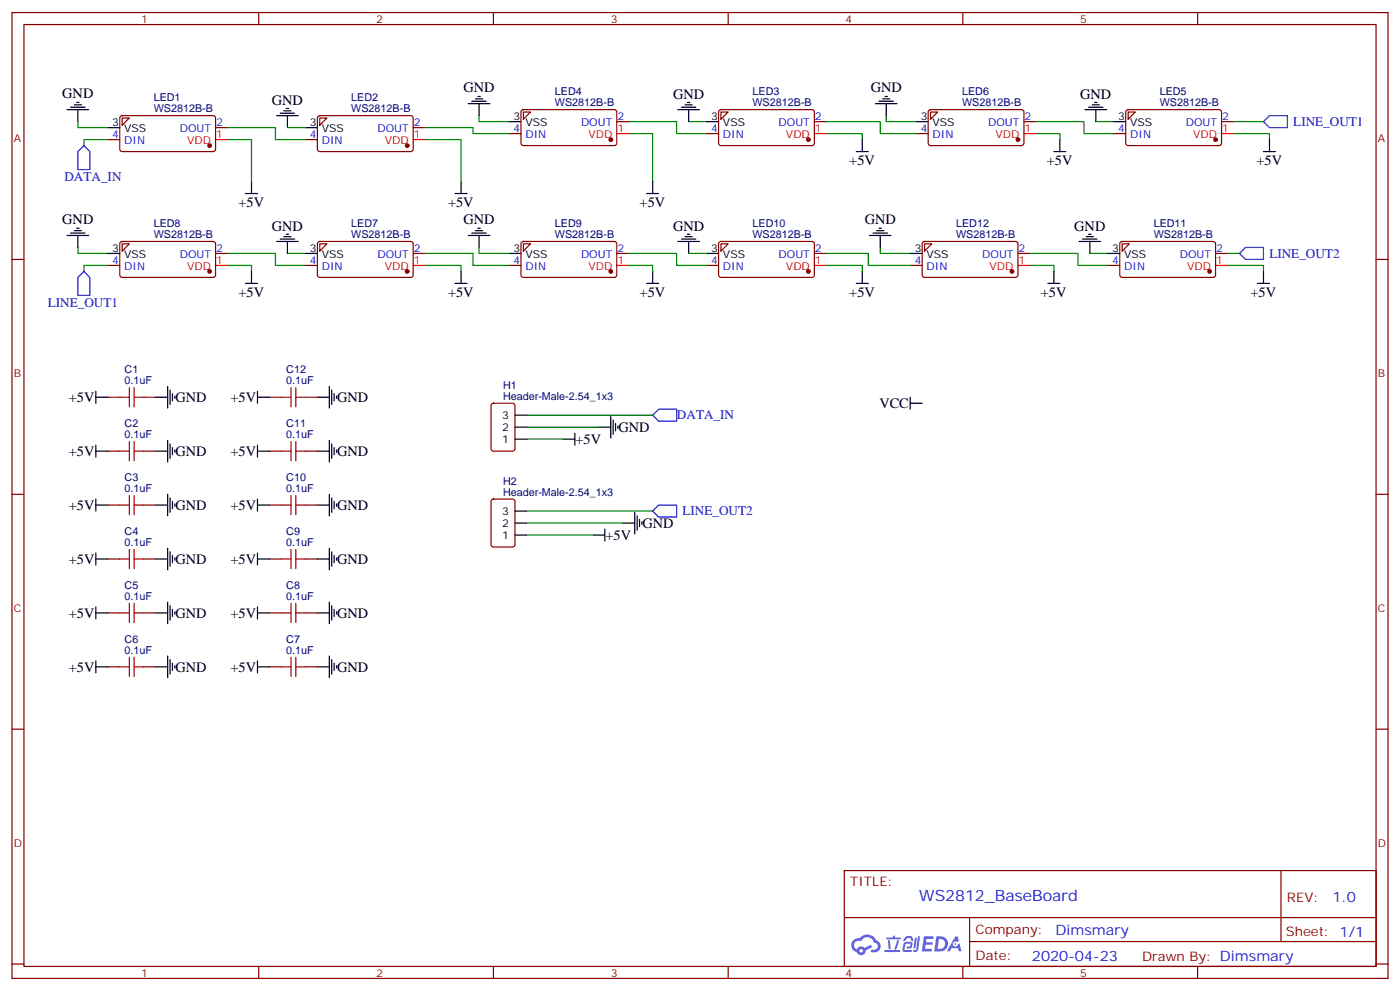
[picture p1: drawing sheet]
<svg xmlns="http://www.w3.org/2000/svg" width="412mm" height="292mm" viewBox="0 0 412 292" stroke-linecap="round" stroke-linejoin="round" font-family="sans-serif">
<g fill="none" stroke="#870000" stroke-width=".35">
<path d="M3.5 3.7h405.4v284.3h-405.4zM7.1 7.2h398.2v277.3h-398.2zM76.2 3.7v3.5M145.3 3.7v3.5M214.5 3.7v3.5M283.6 3.7v3.5M352.8 3.7v3.5M3.5 76.4h3.6M405.3 76.4h3.6M3.5 145.5h3.6M405.3 145.5h3.6M3.5 214.7h3.6"/>
<path d="M405.3 214.7h3.6M248.7 256.3h156.6v28.2h-156.6zM377.3 256.3v20.9M248.7 270.1h156.5M285.6 277.2h119.6M285.6 270.1v14.2M3.5 283.8h3.6M76.2 284.5v3.5M145.3 284.5v3.5M214.5 284.5v3.5M283.6 284.5v3.5M352.8 284.5v3.5"/>
<path d="M405.3 283.8h3.6"/>
</g>
<g fill="#5487ff">
<path d="M272.1 275.6h2.6l.3 .2-.1 .6h-2l-.1 1h1.6l.4 .4-.4 .3h-1.7l-.2 1.2 1.8 .1 .3 .3-.2 .4h-2.9z"/>
<path d="M281.4 275.7h.7l.4 1.3-.7 .3a.74 .74 0 0 0-1.1 .3 .74 .74 0 0 0 .5 1.1 .74 .74 0 0 0 .9-.7l.5-.3 .7 2.4h-.9l-.2-1h-1.9l-.5 1h-.9z"/>
<path d="M269.5 276.1h.6l-.4 2.9a.31 .31 0 0 1-.3 .3 .31 .31 0 0 1-.3-.3z"/>
<path d="M270.4 275.6h.6l-.5 4a.89 .89 0 0 1-.7 .7 .89 .89 0 0 1-.9-.3l1-.5z"/>
<path d="M266.8 275.8l.6-.2 1.2 .1 .5 1.3-.6 .1-.4-.9-1 .1a.95 .95 0 0 1-1 .8l-.1-.2z"/>
<path d="M266.4 277.5l1.8-.2a1.04 1.04 0 0 1 .6 1.1 1.04 1.04 0 0 1-.8 .9h-.7a.29 .29 0 0 1-.3-.4 .29 .29 0 0 1 .3-.2h.7l.2-.8h-1.4l-.4 1.7 1.9 .1a.29 .29 0 0 1 .3 .3 .29 .29 0 0 1-.3 .3h-2l-.4-.3 .2-2.1z"/>
<path d="M260.5 279.7h4.4a.3 .3 0 0 1 .3 .3 .3 .3 0 0 1-.3 .3h-4.3z"/>
<path d="M264.3 276.8h.6l-.5 1.6a1.02 1.02 0 0 1-.7 1.2l-.2-.3z"/>
<path d="M261.5 276.8h.6l.3 2.4-.3 .3-.3-.2z"/>
<path d="M261.1 276h1.9l.2-.5h.5l-.1 .5h1.5a.29 .29 0 0 1 .3 .3 .29 .29 0 0 1-.3 .3h-3.9z"/>
<path d="M275.8 275.6l-.6 4.5h1.4a2.27 2.27 0 0 0 2.7-2.3 2.27 2.27 0 0 0-2.7-2.2zM276.6 276.4a1.5 1.5 0 0 1 1.8 1.6 1.5 1.5 0 0 1-1.9 1.3h-.3z"/>
<path d="M251.4 276.8a2.09 2.09 0 0 0 1 3.5 1.37 1.37 0 0 0 1.5 .9 1.37 1.37 0 0 0 1.1-1.4l2-1-.5-.7-1.8 1a1.4 1.4 0 0 0-2.3 .4 1.32 1.32 0 0 1-.6-1.9 1.32 1.32 0 0 1 1.9-.4 2.02 2.02 0 0 1 2-1.3 2.02 2.02 0 0 1 1.8 1.6 1.09 1.09 0 0 1 1.1 1.4 1.09 1.09 0 0 1-1.6 .7 .41 .41 0 0 0-.5 .3 .41 .41 0 0 0 .4 .5 1.89 1.89 0 0 0 2.4-1.2 1.89 1.89 0 0 0-1.2-2.4 2.98 2.98 0 0 0-5-.6l-1 .1zM253.2 279.9a.52 .52 0 0 1 1 0 .52 .52 0 0 1-1 0z"/>
<circle cx="281.4" cy="277.9" r=".28"/>
</g>
<g fill="none" stroke="#870000" stroke-width=".35">
<path d="M35.5 34.2l.5-.2 27.1 .1 .4 .6-.1 9.5-.6 .4h-27.1l-.4-.7v-9.2zM36 34.7h2.1l-2.1 2.2zM63.5 37.6h3.5M93.7 34.2l.5-.2 27.1 .1 .4 .6-.1 9.5-.6 .4h-27.1l-.4-.7v-9.2zM94.2 34.7h2.1l-2.1 2.2zM121.7 37.6h3.5M149.9 39.3h3.6M153.7 32.5l.5-.2h27l.5 .7-.1 9.4-.6 .5-27.1-.1-.4-.6v-9.2zM154.2 33h2.1l-2.1 2.1zM181.7 35.8h3.5M208.1 39.3h3.6M211.9 32.5l.5-.2h27.1l.4 .7-.1 9.4-.6 .5-27.1-.1-.4-.6v-9.2z"/>
<path d="M212.4 33h2.1l-2.1 2.1zM239.9 35.8h3.5M269.9 39.3h3.5M273.6 32.5l.5-.2h27.1l.4 .7v9.4l-.7 .5-27.1-.1-.4-.6v-9.2zM274.1 33h2.1l-2.1 2.1zM301.6 35.8h3.6M328.1 39.3h3.5M331.8 32.5l.5-.2h27.1l.4 .7v9.4l-.7 .5-27.1-.1-.4-.6v-9.2zM332.3 33h2.1l-2.1 2.1zM359.8 35.8h3.6M31.7 41.1h3.6M90 41.1h3.5"/>
<path d="M31.7 78.1h3.6M35.5 71.3l.5-.2h27.1l.4 .7-.1 9.4-.6 .5-27.1-.1-.4-.6v-9.2zM36 71.8h2.1l-2.1 2.1zM63.5 74.6h3.5M90 78.1h3.5M93.7 71.3l.5-.2h27.1l.4 .7-.1 9.4-.6 .5-27.1-.1-.4-.6v-9.2zM94.2 71.8h2.1l-2.1 2.1zM121.7 74.6h3.5M149.9 78.1h3.6M153.7 71.3l.5-.2h27l.5 .7-.1 9.4-.6 .5-27.1-.1-.4-.6v-9.2zM154.2 71.8h2.1l-2.1 2.1zM181.7 74.6h3.5"/>
<path d="M208.1 78.1h3.6M211.9 71.3l.5-.2h27.1l.4 .7-.1 9.4-.6 .5-27.1-.1-.4-.6v-9.2zM212.4 71.8h2.1l-2.1 2.1zM239.9 74.6h3.5M268.1 78.1h3.5M271.9 71.3l.4-.2h27.1l.5 .7-.1 9.4-.6 .5-27.1-.1-.5-.6v-9.2zM272.3 71.8h2.2l-2.2 2.1zM299.9 74.6h3.5M326.3 78.1h3.5M330.1 71.3l.5-.2h27l.5 .7-.1 9.4-.6 .5-27.1-.1-.5-.6v-9.2zM330.6 71.8h2.1l-2.1 2.1zM358.1 74.6h3.5"/>
<path d="M31.7 116.9h3.6M42.3 116.9h3.6M79.4 116.9h3.5M90 116.9h3.5M144.9 118.9l.4-.2h5.7l.6 .4 .1 13-.5 .7h-5.9l-.6-.4-.1-13zM31.7 132.8h3.6M42.3 132.8h3.6M79.4 132.8h3.5M90 132.8h3.5M31.7 148.7h3.6M42.3 148.7h3.6M79.4 148.7h3.5"/>
<path d="M90 148.7h3.5M144.9 147.1l.4-.2h5.7l.6 .5 .1 12.9-.5 .7h-5.9l-.6-.4-.1-13zM31.7 164.6h3.6M42.3 164.6h3.6M79.4 164.6h3.5M90 164.6h3.5M31.7 180.4h3.6M31.7 196.3h3.6M42.3 180.4h3.6M42.3 196.3h3.6M79.4 180.4h3.5M79.4 196.3h3.5"/>
<path d="M90 180.4h3.5M90 196.3h3.5"/>
</g>
<g fill="none" stroke="#000" stroke-width=".35">
<path d="M19.8 32.3h6.3M20.8 31.6h4.2M21.9 30.9h2.1M22.6 30.2h.7M22.9 32.3v3.5M31.7 37.6h3.6M81.5 34h6.3M82.5 33.3h4.3M83.6 32.6h2.1M84.3 31.9h.7M84.7 34v3.6M90 37.6h3.5"/>
<path d="M137.9 30.5h6.4M139 29.8h4.2M140.1 29.1h2.1M140.8 28.4h.7M141.1 30.5v3.5M149.9 35.8h3.6M199.7 32.3h6.3M200.7 31.6h4.3M201.8 30.9h2.1M202.5 30.2h.7M202.8 32.3v3.5M208.1 35.8h3.6"/>
<path d="M257.9 30.5h6.3M258.9 29.8h4.3M260 29.1h2.1M260.7 28.4h.7M261.1 30.5v3.5M269.9 35.8h3.5M319.6 32.3h6.4M320.7 31.6h4.2M321.7 30.9h2.1M322.4 30.2h.7M322.8 32.3v3.5M328.1 35.8h3.5"/>
<path d="M72.3 57h3.5M74.1 53.4v3.6M134.1 57h3.5M135.8 53.4v3.6M190.5 57h3.5M192.3 53.4v3.6M252.2 44.6h3.6M254 41.1v3.5M310.4 44.6h3.6M312.2 41.1v3.5M372.2 44.6h3.5M373.9 41.1v3.5"/>
<path d="M19.8 69.3h6.3M20.8 68.6h4.2M21.9 67.9h2.1M22.6 67.2h.7M22.9 69.3v3.5M31.7 74.6h3.6M74.1 79.9v3.5M81.5 71.1h6.3M82.5 70.4h4.3M83.6 69.7h2.1M84.3 69h.7M84.7 71.1v3.5"/>
<path d="M90 74.6h3.5M135.8 79.9v3.5M137.9 69.3h6.4M139 68.6h4.2M140.1 67.9h2.1M140.8 67.2h.7M141.1 69.3v3.5M149.9 74.6h3.6M192.3 79.9v3.5M199.7 71.1h6.3M200.7 70.4h4.3M201.8 69.7h2.1"/>
<path d="M202.5 69h.7M202.8 71.1v3.5M208.1 74.6h3.6M254 79.9v3.5M256.1 69.3h6.4M257.2 68.6h4.2M258.2 67.9h2.1M258.9 67.2h.7M259.3 69.3v3.5M268.1 74.6h3.5M310.4 79.9v3.5M317.9 71.1h6.3"/>
<path d="M318.9 70.4h4.2M320 69.7h2.1M320.7 69h.7M321 71.1v3.5M326.3 74.6h3.5M372.2 79.9v3.5M72.3 83.4h3.5M134.1 83.4h3.5M190.5 83.4h3.5M252.2 83.4h3.6M308.7 83.4h3.5M370.4 83.4h3.5"/>
<path d="M28.2 116.9h3.5M28.2 115.2v3.5M45.9 116.9h3.5M49.4 113.8v6.3M50.1 114.8v4.3M50.8 115.9v2.1M51.5 116.6v.7M75.8 116.9h3.6M75.8 115.2v3.5M93.5 116.9h3.5M97 113.8v6.3M97.7 114.8v4.3"/>
<path d="M98.4 115.9v2.1M99.1 116.6v.7M268.1 118.7h3.5M268.1 116.9v3.6M28.2 132.8h3.5M28.2 131.1v3.5M45.9 132.8h3.5M49.4 129.6v6.4M50.1 130.7v4.2M50.8 131.8v2.1M51.5 132.5v.7M75.8 132.8h3.6"/>
<path d="M75.8 131.1v3.5M93.5 132.8h3.5M97 129.6v6.4M97.7 130.7v4.2M98.4 131.8v2.1M99.1 132.5v.7M151.7 122.2h3.5M151.7 129.3h3.5M151.7 125.8h3.5M165.8 129.3h3.5M169.3 127.5v3.6M176.4 125.8h3.5"/>
<path d="M179.9 122.6v6.3M180.6 123.6v4.3M181.3 124.7v2.1M182 125.4v.7M28.2 148.7h3.5M28.2 146.9v3.6M45.9 148.7h3.5M49.4 145.5v6.4M50.1 146.6v4.2M50.8 147.6v2.2M51.5 148.3v.7M75.8 148.7h3.6"/>
<path d="M75.8 146.9v3.6M93.5 148.7h3.5M97 145.5v6.4M97.7 146.6v4.2M98.4 147.6v2.2M99.1 148.3v.7M151.7 150.5h3.5M151.7 157.5h3.5M151.7 154h3.5M174.6 157.5h3.6M178.2 155.8v3.5M183.4 154h3.6"/>
<path d="M187 150.8v6.4M187.7 151.9v4.2M188.4 152.9v2.1M189.1 153.6v.7M28.2 164.6h3.5M28.2 162.8v3.5M28.2 178.7v3.5M45.9 164.6h3.5M49.4 161.4v6.3M49.4 177.3v6.3M50.1 162.5v4.2M50.1 178.3v4.3"/>
<path d="M50.8 163.5v2.1M50.8 179.4v2.1M51.5 164.2v.7M75.8 164.6h3.6M75.8 162.8v3.5M75.8 178.7v3.5M93.5 164.6h3.5M97 161.4v6.3M97 177.3v6.3M97.7 162.5v4.2M97.7 178.3v4.3M98.4 163.5v2.1"/>
<path d="M98.4 179.4v2.1M99.1 164.2v.7M28.2 180.4h3.5M28.2 196.3h3.5M28.2 194.6v3.5M45.9 180.4h3.5M45.9 196.3h3.5M49.4 193.1v6.4M50.1 194.2v4.2M50.8 195.3v2.1M51.5 180.1v.7M51.5 196v.7"/>
<path d="M75.8 180.4h3.6M75.8 196.3h3.6M75.8 194.6v3.5M93.5 180.4h3.5M93.5 196.3h3.5M97 193.1v6.4M97.7 194.2v4.2M98.4 195.3v2.1M99.1 180.1v.7M99.1 196v.7"/>
</g>
<path d="M181.7 39.3h3.5M239.9 39.3h3.5M301.6 39.3h3.6M359.8 39.3h3.6M63.5 41.1h3.5M121.7 41.1h3.5M63.5 78.1h3.5M121.7 78.1h3.5M181.7 78.1h3.5M239.9 78.1h3.5M299.9 78.1h3.5M358.1 78.1h3.5" fill="none" stroke="#f00" stroke-width=".35"/>
<g fill="#870000" stroke="#870000" stroke-width=".35">
<circle cx="61.7" cy="42.9" r=".53"/>
<circle cx="119.9" cy="42.9" r=".53"/>
<circle cx="238.1" cy="41.1" r=".53"/>
<circle cx="179.9" cy="41.1" r=".53"/>
<circle cx="358.1" cy="41.1" r=".53"/>
<circle cx="299.9" cy="41.1" r=".53"/>
<circle cx="119.9" cy="79.9" r=".53"/>
<circle cx="61.7" cy="79.9" r=".53"/>
<circle cx="179.9" cy="79.9" r=".53"/>
<circle cx="238.1" cy="79.9" r=".53"/>
<circle cx="356.3" cy="79.9" r=".53"/>
<circle cx="298.1" cy="79.9" r=".53"/>
</g>
<g fill="none" stroke="#008700" stroke-width=".35">
<path d="M22.9 35.8v1.8h8.8M67 37.6h14.1v3.5h8.9M84.7 37.6h5.3M125.2 37.6h14.1v1.7h10.6M141.1 34v1.8h8.8M185.2 39.3h7.1v14.1M185.2 35.8h14.1v3.5h8.8M202.8 35.8h5.3M243.4 39.3h10.6v1.8M243.4 35.8h15.9v3.5h10.6M261.1 34v1.8h8.8M305.2 39.3h7v1.8"/>
<path d="M305.2 35.8h14.1v3.5h8.8M322.8 35.8h5.3M363.4 39.3h10.5v1.8M363.4 35.8h8.8M31.7 41.1h-7v1.8M67 41.1h7.1v12.3M125.2 41.1h10.6v12.3M22.9 72.8v1.8h8.8M31.7 78.1h-7v1.8M67 78.1h7.1v1.8M67 74.6h14.1v3.5h8.9M84.7 74.6h5.3"/>
<path d="M125.2 78.1h10.6v1.8M125.2 74.6h14.1v3.5h10.6M141.1 72.8v1.8h8.8M185.2 74.6h14.1v3.5h8.8M185.2 78.1h7.1v1.8M202.8 74.6h5.3M243.4 78.1h10.6v1.8M243.4 74.6h12.4v3.5h12.3M259.3 72.8v1.8h8.8M303.4 78.1h7v1.8M303.4 74.6h14.1v3.5h8.8M321 74.6h5.3"/>
<path d="M361.6 78.1h10.6v1.8M361.6 74.6h3.5M155.2 129.3h10.6M155.2 125.8h21.2M155.2 122.2h37.1M155.2 150.5h37.1M155.2 154h28.2M155.2 157.5h19.4"/>
</g>
<path d="M372.2 35.8l1.7-1.8h5.3v3.6h-5.3zM24.7 42.9l1.8 1.7v5.3h-3.6v-5.3zM24.7 79.9l1.8 1.8v5.3h-3.6v-5.3zM365.1 74.6l1.8-1.8h5.3v3.6h-5.3zM192.3 122.2l1.7-1.7h5.3v3.5h-5.3zM192.3 150.5l1.7-1.8h5.3v3.5h-5.3z" fill="none" stroke="#00f" stroke-width=".35"/>
<g fill="none" stroke="#a10000" stroke-width=".35">
<path d="M35.3 116.9h2.8M38.1 114.1v5.7M39.5 116.9h2.8M39.5 114.1v5.7M82.9 116.9h2.8M85.7 114.1v5.7M87.1 116.9h2.9M87.1 114.1v5.7M35.3 132.8h2.8M38.1 130v5.6M39.5 130v5.6M39.5 132.8h2.8"/>
<path d="M82.9 132.8h2.8M85.7 130v5.6M87.1 132.8h2.9M87.1 130v5.6M35.3 148.7h2.8M38.1 145.9v5.6M39.5 145.9v5.6M39.5 148.7h2.8M82.9 148.7h2.8M85.7 145.9v5.6M87.1 148.7h2.9M87.1 145.9v5.6"/>
<path d="M35.3 164.6h2.8M38.1 161.7v5.7M38.1 177.6v5.7M39.5 161.7v5.7M39.5 177.6v5.7M39.5 164.6h2.8M82.9 164.6h2.8M85.7 161.7v5.7M85.7 177.6v5.7M87.1 164.6h2.9M87.1 161.7v5.7M87.1 177.6v5.7"/>
<path d="M35.3 180.4h2.8M35.3 196.3h2.8M38.1 193.5v5.6M39.5 193.5v5.6M39.5 180.4h2.8M39.5 196.3h2.8M82.9 180.4h2.8M82.9 196.3h2.8M85.7 193.5v5.6M87.1 180.4h2.9M87.1 196.3h2.9M87.1 193.5v5.6"/>
</g>
<text font-size="4.6" fill="#00f" x="270.8" y="265.3">WS2812_BaseBoard</text>
<g font-size="4.2">
<text x="18.3" y="29">GND</text>
<text x="136.5" y="27.2">GND</text>
<text x="198.3" y="29.1">GND</text>
<text x="256.5" y="27.2">GND</text>
<text x="318.2" y="29.1">GND</text>
<text x="80.1" y="30.9">GND</text>
<text x="250.2" y="48.5">+5V</text>
<text x="308.4" y="48.5">+5V</text>
<text x="370.1" y="48.5">+5V</text>
<text x="70.2" y="60.9">+5V</text>
<text x="132" y="60.9">+5V</text>
<text x="188.4" y="60.9">+5V</text>
<text x="18.3" y="66">GND</text>
<text x="80.1" y="67.9">GND</text>
<text x="136.5" y="66">GND</text>
<text x="198.3" y="67.9">GND</text>
<text x="254.7" y="66">GND</text>
<text x="316.4" y="67.9">GND</text>
<text x="70.2" y="87.3">+5V</text>
<text x="132" y="87.3">+5V</text>
<text x="188.4" y="87.3">+5V</text>
<text x="250.2" y="87.3">+5V</text>
<text x="306.6" y="87.3">+5V</text>
<text x="368.3" y="87.3">+5V</text>
<text x="20.3" y="118.3">+5V</text>
<text x="51.7" y="118.3">GND</text>
<text x="67.9" y="118.3">+5V</text>
<text x="99.3" y="118.3">GND</text>
<text x="259" y="120.1">VCC</text>
<text x="169.5" y="130.7">+5V</text>
<text x="182.2" y="127.2">GND</text>
<text x="20.3" y="134.2">+5V</text>
<text x="51.7" y="134.2">GND</text>
<text x="67.9" y="134.2">+5V</text>
<text x="99.3" y="134.2">GND</text>
<text x="20.3" y="150.1">+5V</text>
<text x="51.7" y="150.1">GND</text>
<text x="67.9" y="150.1">+5V</text>
<text x="99.3" y="150.1">GND</text>
<text x="189.3" y="155.4">GND</text>
<text x="178.3" y="158.9">+5V</text>
<text x="20.3" y="166">+5V</text>
<text x="51.7" y="166">GND</text>
<text x="67.9" y="166">+5V</text>
<text x="99.3" y="166">GND</text>
<text x="20.3" y="181.8">+5V</text>
<text x="51.7" y="181.8">GND</text>
<text x="67.9" y="181.8">+5V</text>
<text x="99.3" y="181.8">GND</text>
<text x="20.3" y="197.7">+5V</text>
<text x="51.7" y="197.7">GND</text>
<text x="67.9" y="197.7">+5V</text>
<text x="99.3" y="197.7">GND</text>
</g>
<g font-size="4.2" fill="#00f">
<text x="392.5" y="265.6">1.0</text>
<text x="310.9" y="275.1">Dimsmary</text>
<text x="304" y="282.9">2020-04-23</text>
</g>
<g font-size="3.9" fill="#00f">
<text x="381" y="37">LINE_OUT1</text>
<text x="19" y="53.3">DATA_IN</text>
<text x="373.9" y="75.8">LINE_OUT2</text>
<text x="14.1" y="90.5">LINE_OUT1</text>
<text x="199.4" y="123.5">DATA_IN</text>
<text x="201.1" y="151.7">LINE_OUT2</text>
</g>
<g font-size="3.9" fill="#800">
<text x="250.5" y="260.9">TITLE:</text>
<text x="379.1" y="265.6">REV:</text>
<text x="287.4" y="275.1">Company:</text>
<text x="378.7" y="275.7">Sheet: 1/1</text>
<text x="287.4" y="282.8">Date:</text>
<text x="336.4" y="282.8">Drawn By: Dimsmary</text>
</g>
<g font-size="3.2" fill="#800">
<text x="41.6" y="6.7">1</text>
<text x="110.8" y="6.7">2</text>
<text x="179.9" y="6.7">3</text>
<text x="249.1" y="6.7">4</text>
<text x="318.2" y="6.7">5</text>
<text x="4.1" y="41.8">A</text>
<text x="405.9" y="41.8">A</text>
<text x="4.1" y="110.9">B</text>
<text x="405.9" y="110.9">B</text>
<text x="4.1" y="180.1">C</text>
<text x="405.9" y="180.1">C</text>
<text x="4.1" y="249.2">D</text>
<text x="405.9" y="249.2">D</text>
<text x="41.6" y="287.5">1</text>
<text x="110.8" y="287.5">2</text>
<text x="179.9" y="287.5">3</text>
<text x="249.1" y="287.5">4</text>
<text x="318.2" y="287.5">5</text>
</g>
<g font-size="3.2" fill="#000080">
<text x="45.3" y="29.8">LED1</text>
<text x="103.5" y="29.8">LED2</text>
<text x="163.5" y="28">LED4</text>
<text x="221.7" y="28">LED3</text>
<text x="283.4" y="28">LED6</text>
<text x="341.6" y="28">LED5</text>
<text x="45.3" y="33">WS2812B-B</text>
<text x="103.5" y="33">WS2812B-B</text>
<text x="163.5" y="31.2">WS2812B-B</text>
<text x="221.7" y="31.2">WS2812B-B</text>
<text x="283.4" y="31.2">WS2812B-B</text>
<text x="341.6" y="31.2">WS2812B-B</text>
<text x="45.3" y="70">WS2812B-B</text>
<text x="45.3" y="66.9">LED8</text>
<text x="103.5" y="70">WS2812B-B</text>
<text x="103.5" y="66.9">LED7</text>
<text x="163.5" y="70">WS2812B-B</text>
<text x="163.5" y="66.9">LED9</text>
<text x="221.7" y="70">WS2812B-B</text>
<text x="221.7" y="66.9">LED10</text>
<text x="281.6" y="70">WS2812B-B</text>
<text x="281.6" y="66.9">LED12</text>
<text x="339.8" y="70">WS2812B-B</text>
<text x="339.8" y="66.9">LED11</text>
<text x="36.7" y="113.1">0.1uF</text>
<text x="36.7" y="109.8">C1</text>
<text x="84.3" y="113.1">0.1uF</text>
<text x="84.3" y="109.8">C12</text>
<text x="148.2" y="117.7">Header-Male-2.54_1x3</text>
<text x="148.2" y="114.5">H1</text>
<text x="36.7" y="125.7">C2</text>
<text x="84.3" y="125.7">C11</text>
<text x="36.7" y="128.9">0.1uF</text>
<text x="84.3" y="128.9">0.1uF</text>
<text x="36.7" y="141.6">C3</text>
<text x="84.3" y="141.6">C10</text>
<text x="148.2" y="142.6">H2</text>
<text x="36.7" y="144.8">0.1uF</text>
<text x="84.3" y="144.8">0.1uF</text>
<text x="148.2" y="145.9">Header-Male-2.54_1x3</text>
<text x="36.7" y="160.7">0.1uF</text>
<text x="36.7" y="157.5">C4</text>
<text x="84.3" y="160.7">0.1uF</text>
<text x="84.3" y="157.5">C9</text>
<text x="36.7" y="173.3">C5</text>
<text x="84.3" y="173.3">C8</text>
<text x="36.7" y="176.6">0.1uF</text>
<text x="84.3" y="176.6">0.1uF</text>
<text x="36.7" y="189.2">C6</text>
<text x="84.3" y="189.2">C7</text>
<text x="36.7" y="192.4">0.1uF</text>
<text x="84.3" y="192.4">0.1uF</text>
</g>
<g font-size="3.2">
<text x="151.3" y="35.5">3</text>
<text x="209.5" y="35.5">3</text>
<text x="271.2" y="35.5">3</text>
<text x="329.4" y="35.5">3</text>
<text x="33.1" y="37.2">3</text>
<text x="36.6" y="39">VSS</text>
<text x="91.3" y="37.2">3</text>
<text x="94.8" y="39">VSS</text>
<text x="154.8" y="37.2">VSS</text>
<text x="213" y="37.2">VSS</text>
<text x="274.7" y="37.2">VSS</text>
<text x="332.9" y="37.2">VSS</text>
<text x="33.1" y="74.3">3</text>
<text x="36.6" y="76">VSS</text>
<text x="91.3" y="74.3">3</text>
<text x="94.8" y="76">VSS</text>
<text x="151.3" y="74.3">3</text>
<text x="154.8" y="76">VSS</text>
<text x="209.5" y="74.3">3</text>
<text x="213" y="76">VSS</text>
<text x="269.4" y="74.3">3</text>
<text x="272.9" y="76">VSS</text>
<text x="327.7" y="74.3">3</text>
<text x="331.2" y="76">VSS</text>
<text x="147.9" y="123.3">3</text>
<text x="147.9" y="130.4">1</text>
<text x="147.9" y="126.8">2</text>
<text x="147.9" y="151.5">3</text>
<text x="147.9" y="155">2</text>
<text x="147.9" y="158.6">1</text>
</g>
<g font-size="3.2" fill="#00f">
<text x="181.9" y="35.5">2</text>
<text x="240.1" y="35.5">2</text>
<text x="301.8" y="35.5">2</text>
<text x="360" y="35.5">2</text>
<text x="33.1" y="40.7">4</text>
<text x="53" y="39">DOUT</text>
<text x="63.7" y="37.2">2</text>
<text x="91.3" y="40.7">4</text>
<text x="111.2" y="39">DOUT</text>
<text x="121.9" y="37.2">2</text>
<text x="151.3" y="39">4</text>
<text x="154.8" y="40.7">DIN</text>
<text x="171.2" y="37.2">DOUT</text>
<text x="209.5" y="39">4</text>
<text x="213" y="40.7">DIN</text>
<text x="229.4" y="37.2">DOUT</text>
<text x="271.2" y="39">4</text>
<text x="274.7" y="40.7">DIN</text>
<text x="291.1" y="37.2">DOUT</text>
<text x="329.4" y="39">4</text>
<text x="332.9" y="40.7">DIN</text>
<text x="349.3" y="37.2">DOUT</text>
<text x="36.6" y="42.5">DIN</text>
<text x="94.8" y="42.5">DIN</text>
<text x="33.1" y="77.8">4</text>
<text x="53" y="76">DOUT</text>
<text x="63.7" y="74.3">2</text>
<text x="91.3" y="77.8">4</text>
<text x="111.2" y="76">DOUT</text>
<text x="121.9" y="74.3">2</text>
<text x="151.3" y="77.8">4</text>
<text x="171.2" y="76">DOUT</text>
<text x="181.9" y="74.3">2</text>
<text x="209.5" y="77.8">4</text>
<text x="229.4" y="76">DOUT</text>
<text x="240.1" y="74.3">2</text>
<text x="269.4" y="77.8">4</text>
<text x="289.3" y="76">DOUT</text>
<text x="300" y="74.3">2</text>
<text x="327.7" y="77.8">4</text>
<text x="347.5" y="76">DOUT</text>
<text x="358.2" y="74.3">2</text>
<text x="36.6" y="79.6">DIN</text>
<text x="94.8" y="79.6">DIN</text>
<text x="154.8" y="79.6">DIN</text>
<text x="213" y="79.6">DIN</text>
<text x="272.9" y="79.6">DIN</text>
<text x="331.2" y="79.6">DIN</text>
</g>
<g font-size="3.2" fill="#f00">
<text x="63.7" y="40.7">1</text>
<text x="121.9" y="40.7">1</text>
<text x="173.3" y="40.7">VDD</text>
<text x="181.9" y="39">1</text>
<text x="231.5" y="40.7">VDD</text>
<text x="240.1" y="39">1</text>
<text x="293.3" y="40.7">VDD</text>
<text x="301.8" y="39">1</text>
<text x="351.5" y="40.7">VDD</text>
<text x="360" y="39">1</text>
<text x="55.1" y="42.5">VDD</text>
<text x="113.3" y="42.5">VDD</text>
<text x="63.7" y="77.8">1</text>
<text x="121.9" y="77.8">1</text>
<text x="181.9" y="77.8">1</text>
<text x="240.1" y="77.8">1</text>
<text x="300" y="77.8">1</text>
<text x="358.2" y="77.8">1</text>
<text x="55.1" y="79.6">VDD</text>
<text x="113.3" y="79.6">VDD</text>
<text x="173.3" y="79.6">VDD</text>
<text x="231.5" y="79.6">VDD</text>
<text x="291.5" y="79.6">VDD</text>
<text x="349.7" y="79.6">VDD</text>
</g>
</svg>
